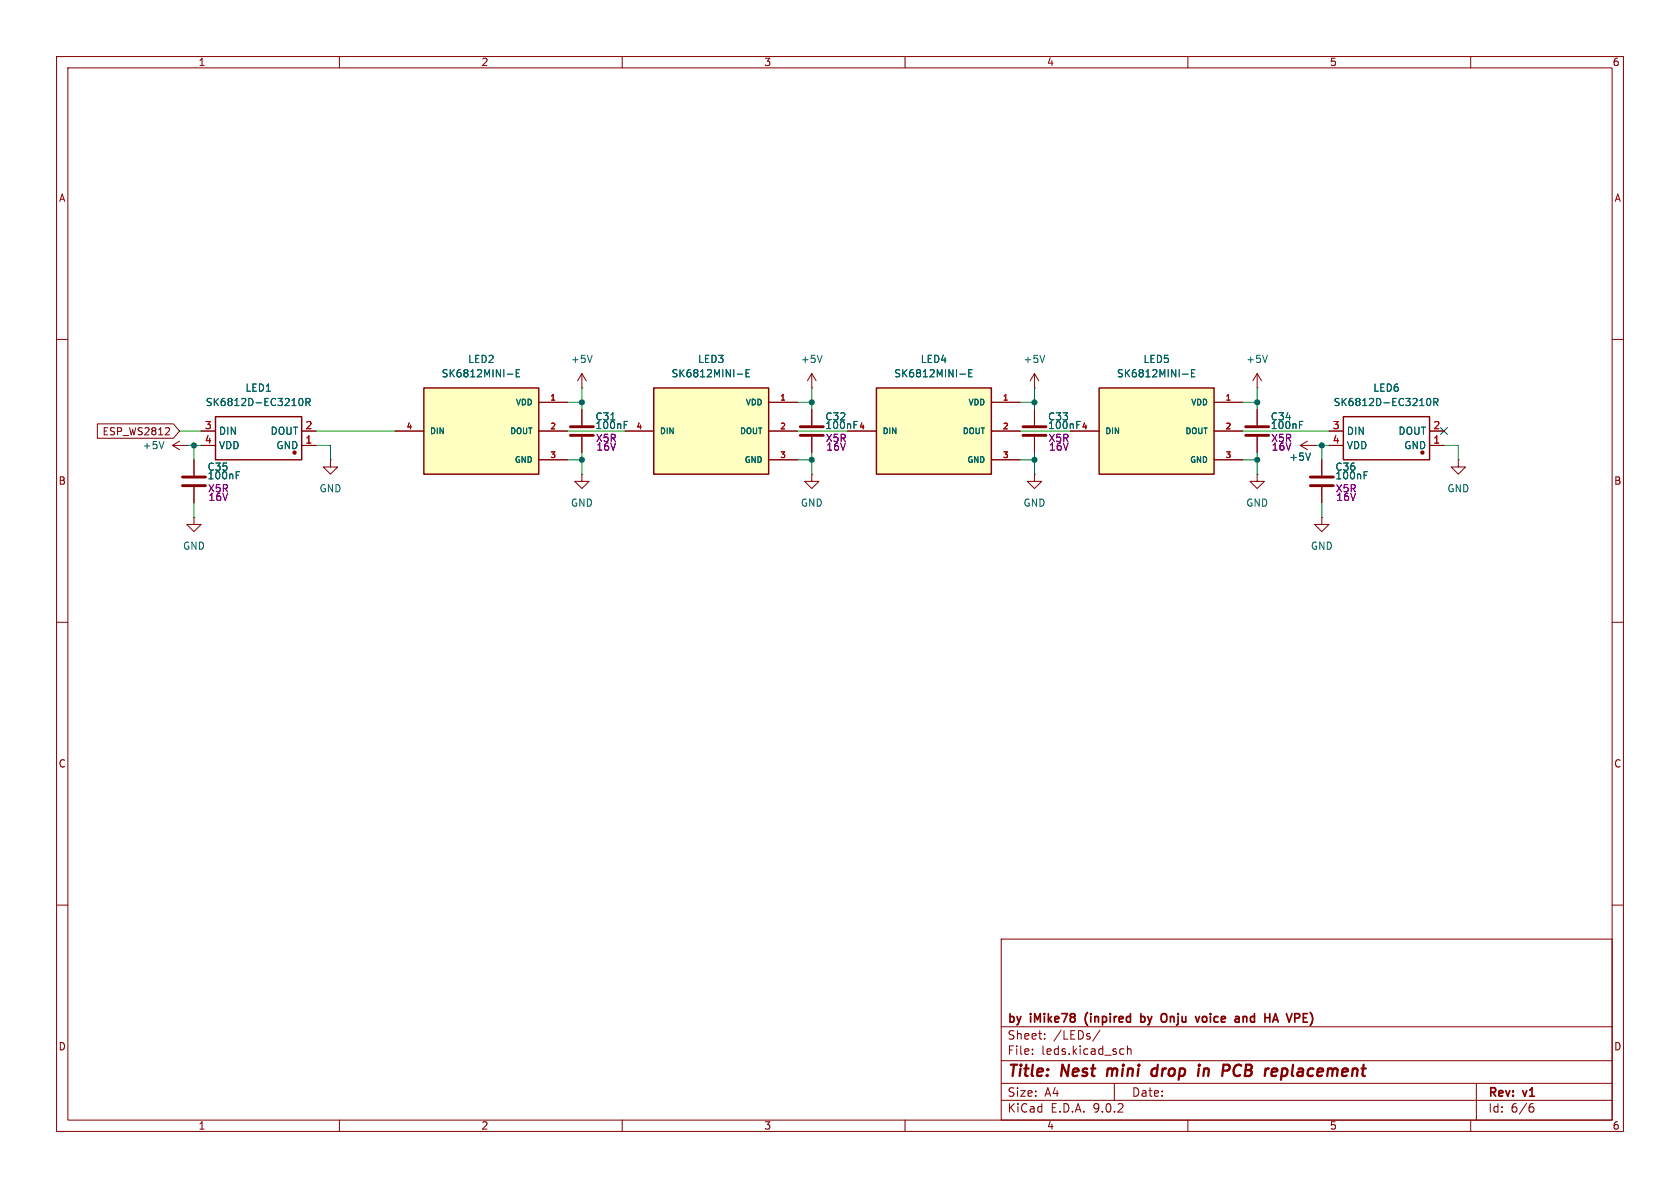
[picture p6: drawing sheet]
<svg xmlns="http://www.w3.org/2000/svg" width="297mm" height="210mm" viewBox="0 0 297 210" stroke-linecap="round" stroke-linejoin="round" font-family="sans-serif">
<g fill="none" stroke="#840000" stroke-width=".18">
<path d="M10 10h277v190h-277zM12 12h273v186h-273zM60 10v2M110 10v2M160 10v2M210 10v2M260 10v2M10 60h2M222.2 72.4v2.8M222.2 77.2v2.8M285 60h2M182.9 83.8v1.3h1.2l-1.2 1.3-1.3-1.3h1.3"/>
<path d="M182.9 83.8h.1M222.2 83.8v1.3h1.3l-1.3 1.3-1.2-1.3h1.2M222.2 83.8h.1M233.7 91.4v1.3h1.2l-1.2 1.3-1.3-1.3h1.3M233.7 91.4h.1M233.7 81.3v2.8M233.7 86.1v2.8M257.8 81.3v1.3h1.3l-1.3 1.2-1.3-1.2h1.3M257.8 81.3h.1M10 110h2M285 110h2M10 160h2"/>
<path d="M177 166h108v32h-108zM285 160h2M60 198v2M110 198v2M160 198v2M177 194.5h108M177 191.5h108M177 187.5h108M177 181.5h108M182.5 186.3v.1M182.5 185.5v.1M184.7 183.6v.1"/>
<path d="M184.7 182.8v.1M194.5 182.1l-1.3 2M197 191.5v3M198.2 185.4l.5 .1M198.7 186.3l-.5 .1M199.3 185.5l.2-.1 .4 .1 .1 .9M199.3 184.9v1.5M210 198v2M260 198v2M261 191.5v6.5M270.6 195.7h.4l.2 .3-.1 .5-.5 .1M271 195.1l-.4 .1"/>
</g>
<path d="M195.8 188.9l-.1 1.3M204.6 189a.66 .66 0 0 0-1 .3l-.1 .5 .2 .3 .2 .1 .6-.1M204.7 188.2l-.3 2M212.9 188.9l-.2 1.3M213.5 188.9l-.6 .2M218.6 188.3a1.11 1.11 0 0 0 0 1.9M226.6 190.1l.5 .1M226.7 188.9l-.2 2M226.9 188.9l-.2 .1" fill="none" stroke="#840000" stroke-width=".4"/>
<path d="M201.7 179.2v1.5M201.7 179.8l.4-.1 .2 .1M206.1 179.3a1.07 1.07 0 0 1 0 1.3M213.3 179.8l-.5-.1-.2 .3v.4l.1 .2 .4 .1 .2-.2M219.8 179.8h.5l.1 .9M225.5 179.2l.5 1.5M230.4 179.2h.7M202.3 180.5l-.2 .2-.4-.1M225.1 180.3h.7M230.4 180.7h.7" fill="none" stroke="#840000" stroke-width=".3"/>
<path d="M220.2 75.4h4.1M220.2 77h4.1M231.6 84.3h4.1M231.6 85.9h4.1" fill="none" stroke="#840000" stroke-width=".51"/>
<path d="M229.7 75.1h.5M229.7 74.5h.6M241.2 84h.4M241.2 83.4h.6" fill="none" stroke="#006464" stroke-width=".18"/>
<path d="M194.3 68.6h20.3v15.2h-20.3z" fill="#ffffc2"/>
<path d="M194.3 68.6h20.3v15.2h-20.3zM237.5 73.7h15.2v7.6h-15.2z" fill="none" stroke="#840000" stroke-width=".25"/>
<g fill="none" stroke="#840000" stroke-width=".18">
<path d="M182.9 68.6h.1M182.9 66v2.6M182.9 72.4v2.8M182.9 77.2v2.8M182.9 66l-.8 1.3M182.9 66l.7 1.3M189.2 76.2h5.1M214.6 76.2h5.1M214.6 71.1h5.1M234.9 76.2h2.6M234.9 78.7h2.6M252.7 76.2h2.6"/>
<path d="M252.7 78.7h2.6M214.6 81.3h5.1"/>
</g>
<path d="M184.7 62.8l-.4 1.3M190.4 75.1h.4M190.4 74.5h.6M209.1 66.1h.9M210.6 66h.5M211.2 65.3h-.6v1.3h.6M252.3 70.6l.2-.2a.68 .68 0 0 1 .5 .7 .68 .68 0 0 1-.5 .6l-.2-.1-.1-.4zM253.5 71.1l.6-.1 .1-.1v-.3l-.7-.2v1.3M253.8 71.1l.4 .6" fill="none" stroke="#006464" stroke-width=".18"/>
<path d="M180.8 75.4h4.1M180.8 77h4.1" fill="none" stroke="#840000" stroke-width=".51"/>
<circle cx="251.5" cy="80" r=".25" fill="#840000" stroke="#840000" stroke-width=".25"/>
<path d="M154.9 68.6h20.4v15.2h-20.4z" fill="#ffffc2"/>
<path d="M38.1 73.7h15.2v7.6h-15.2zM154.9 68.6h20.4v15.2h-20.4z" fill="none" stroke="#840000" stroke-width=".25"/>
<g fill="none" stroke="#840000" stroke-width=".18">
<path d="M35.6 76.2h2.5M35.6 78.7h2.5M53.3 76.2h2.6M53.3 78.7h2.6M102.9 72.4v2.8M102.9 77.2v2.8M143.5 72.4v2.8M143.5 77.2v2.8M149.9 76.2h5M175.3 76.2h5M175.3 71.1h5M222.2 68.6h.1"/>
<path d="M222.2 66l-.7 1.3M222.2 66l.8 1.3M222.2 66v2.6M229.9 78.7h2.5M229.9 78.7l1.2 .8M231.1 78l-1.2 .7M232.4 78.7h.1M58.4 81.3v1.3h1.3l-1.3 1.2-1.3-1.2h1.3M58.4 81.3h.1M102.9 83.8v1.3h1.2l-1.2 1.3-1.3-1.3h1.3M102.9 83.8h.1M143.5 83.8v1.3h1.3l-1.3 1.3-1.3-1.3h1.3"/>
<path d="M143.5 83.8h.1M175.3 81.3h5"/>
</g>
<path d="M52.9 70.6l.2-.2a.68 .68 0 0 1 .5 .7 .68 .68 0 0 1-.5 .6l-.2-.1-.1-.4zM54.1 71.1l.6-.1 .1-.1v-.3l-.7-.2v1.3M54.4 71.1l.4 .6M110.3 75.1h.5M110.3 74.5h.7M151 75.1h.4M151 74.5h.6M169.7 66.1h1M171.3 66h.4M171.9 65.3h-.6v1.3h.6M224.1 62.8l-.5 1.3M231.7 80.1l-.5 1.3" fill="none" stroke="#006464" stroke-width=".18"/>
<circle cx="52.1" cy="80" r=".25" fill="#840000" stroke="#840000" stroke-width=".25"/>
<path d="M100.8 75.4h4.1M100.8 77h4.1M141.5 75.4h4M141.5 77h4" fill="none" stroke="#840000" stroke-width=".51"/>
<path d="M74.9 68.6h20.3v15.2h-20.3z" fill="#ffffc2"/>
<path d="M74.9 68.6h20.3v15.2h-20.3z" fill="none" stroke="#840000" stroke-width=".25"/>
<path d="M69.8 76.2h5.1M95.2 76.2h5.1M95.2 71.1h5.1M143.5 68.6h.1M143.5 66l-.8 1.3M143.5 66l.8 1.3M143.5 66v2.6M95.2 81.3h5.1" fill="none" stroke="#840000" stroke-width=".18"/>
<path d="M89.7 66.1h1M91.3 66h.4M91.9 65.3h-.6v1.3h.6M145.3 62.8l-.4 1.3" fill="none" stroke="#006464" stroke-width=".18"/>
<path d="M115.6 68.6h20.3v15.2h-20.3z" fill="#ffffc2"/>
<path d="M115.6 68.6h20.3v15.2h-20.3z" fill="none" stroke="#840000" stroke-width=".25"/>
<g fill="none" stroke="#840000" stroke-width=".18">
<path d="M17.2 74.9h13.4l1.1 1.3-1.1 1.3h-13.4zM29.9 75.7l.1 .1-.1 .3-.7 .8h.8M30.5 78.7l1.2 .8M30.5 78.7h2.5M31.7 78l-1.2 .7M33 78.7h.1M35.6 76.2h2.5M35.6 78.7h2.5M53.3 76.2h2.6M53.3 78.7h2.6M69.8 76.2h5.1M95.2 76.2h5.1"/>
<path d="M95.2 71.1h5.1M102.9 68.6h.1M102.9 66l-.8 1.3M102.9 66l.7 1.3M102.9 66v2.6M102.9 72.4v2.8M102.9 77.2v2.8M110.5 76.2h5.1M135.9 76.2h5.1M135.9 71.1h5.1M143.5 72.4v2.8M143.5 77.2v2.8"/>
<path d="M149.9 76.2h5M175.3 76.2h5M175.3 71.1h5M182.9 72.4v2.8M182.9 77.2v2.8M189.2 76.2h5.1M214.6 76.2h5.1M214.6 71.1h5.1M222.2 72.4v2.8M222.2 77.2v2.8M232.4 78.7h.1M234.9 76.2h2.6"/>
<path d="M234.9 78.7h2.6M252.7 76.2h2.6M252.7 78.7h2.6M34.3 91.4v1.3h1.3l-1.3 1.3-1.3-1.3h1.3M34.3 91.4h.1M34.3 81.3v2.8M34.3 86.1v2.8M95.2 81.3h5.1M135.9 81.3h5.1M175.3 81.3h5M214.6 81.3h5.1M233.7 81.3v2.8"/>
<path d="M233.7 86.1v2.8"/>
</g>
<g fill="none" stroke="#006464" stroke-width=".18">
<path d="M29 78l-.4 1.3M52.9 70.6l.2-.2a.68 .68 0 0 1 .5 .7 .68 .68 0 0 1-.5 .6l-.2-.1-.1-.4zM54.1 71.1l.6-.1 .1-.1v-.3l-.7-.2v1.3M54.4 71.1l.4 .6M89.7 66.1h1M91.3 66h.4M91.9 65.3h-.6v1.3h.6M104.7 62.8l-.4 1.3M110.3 75.1h.5M110.3 74.5h.7M130.3 66.1h1M131.9 66h.4"/>
<path d="M132.5 65.3h-.6v1.3h.6M151 75.1h.4M151 74.5h.6M169.7 66.1h1M171.3 66h.4M171.9 65.3h-.6v1.3h.6M190.4 75.1h.4M190.4 74.5h.6M209.1 66.1h.9M210.6 66h.5M211.2 65.3h-.6v1.3h.6M229.7 75.1h.5"/>
<path d="M229.7 74.5h.6M252.3 70.6l.2-.2a.68 .68 0 0 1 .5 .7 .68 .68 0 0 1-.5 .6l-.2-.1-.1-.4zM253.5 71.1l.6-.1 .1-.1v-.3l-.7-.2v1.3M253.8 71.1l.4 .6M41.8 84h.4M41.8 83.4h.6M231.7 80.1l-.5 1.3M241.2 84h.4M241.2 83.4h.6"/>
</g>
<path d="M32.3 84.3h4M32.3 85.9h4" fill="none" stroke="#840000" stroke-width=".51"/>
<g fill="none" stroke="#009600" stroke-width=".18">
<path d="M31.7 76.2h3.9M33 78.7h2.6M34.3 78.7v2.6M55.9 76.2h13.9M55.9 78.7h2.5v2.6M100.3 76.2h10.2M100.3 71.1h2.6M102.9 68.6v3.8M141 76.2h8.9M141 71.1h2.5M143.5 68.6v3.8M180.3 76.2h8.9"/>
<path d="M180.3 71.1h2.6M182.9 68.6v3.8M219.7 76.2h15.2M219.7 71.1h2.5M222.2 68.6v3.8M232.4 78.7h2.5M233.7 78.7v2.6M255.3 78.7h2.5v2.6M34.3 88.9v2.5M100.3 81.3h2.6M102.9 80v3.8M141 81.3h2.5"/>
<path d="M143.5 80v3.8M180.3 81.3h2.6M182.9 80v3.8M219.7 81.3h2.5M222.2 80v3.8M233.7 88.9v2.5"/>
</g>
<path d="M254.7 75.6l1.2 1.2M255.9 75.6l-1.2 1.2" fill="none" stroke="#000084" stroke-width=".18"/>
<g fill="#009600" stroke="#009600" stroke-width=".18">
<circle cx="233.7" cy="78.7" r=".46"/>
<circle cx="182.9" cy="71.1" r=".46"/>
<circle cx="222.2" cy="71.1" r=".46"/>
<circle cx="222.2" cy="81.3" r=".46"/>
<circle cx="182.9" cy="81.3" r=".46"/>
<circle cx="143.5" cy="71.1" r=".46"/>
<circle cx="102.9" cy="71.1" r=".46"/>
<circle cx="143.5" cy="81.3" r=".46"/>
<circle cx="34.3" cy="78.7" r=".46"/>
<circle cx="102.9" cy="81.3" r=".46"/>
</g>
<g font-size="2.8" fill="#840000">
<text x="178" y="190.9">Title:</text>
<text x="187.7" y="190.9">Nest</text>
<text x="196.6" y="190.9">mini</text>
<text x="205.3" y="190.9">drop</text>
<text x="214.2" y="190.9">in</text>
<text x="219.3" y="190.9">PCB</text>
<text x="227.7" y="190.9">replacement</text>
</g>
<g font-size="2.1" fill="#840000">
<text x="178" y="184">Sheet:</text>
<text x="178" y="181.2">by</text>
<text x="182.2" y="181.2">iMike78</text>
<text x="186.2" y="184">/LEDs/</text>
<text x="192.5" y="181.2">(inpired</text>
<text x="202.9" y="181.2">by</text>
<text x="207.2" y="181.2">Onju</text>
<text x="213.9" y="181.2">voice</text>
<text x="221.5" y="181.2">and</text>
<text x="227.3" y="181.2">HA</text>
<text x="231.9" y="181.2">VPE)</text>
<text x="178" y="186.7">File:</text>
<text x="184.1" y="186.7">leds.kicad_sch</text>
<text x="178" y="196.9">KiCad</text>
<text x="178" y="194.1">Size:</text>
<text x="184.7" y="194.1">A4</text>
<text x="185.7" y="196.9">E.D.A.</text>
<text x="193.3" y="196.9">9.0.2</text>
<text x="200" y="194.1">Date:</text>
<text x="263" y="194.3">Rev:</text>
<text x="263" y="196.9">Id:</text>
<text x="267.1" y="196.9">6/6</text>
<text x="269.4" y="194.3">v1</text>
</g>
<g font-size="1.8" fill="#840000">
<text x="35" y="11.9">1</text>
<text x="85" y="11.9">2</text>
<text x="135" y="11.9">3</text>
<text x="185" y="11.9">4</text>
<text x="235" y="11.9">5</text>
<text x="285" y="11.9">6</text>
<text x="10.3" y="35.9">A</text>
<text x="285.3" y="35.9">A</text>
<text x="18" y="77.2">ESP_WS2812</text>
<text x="10.3" y="85.9">B</text>
<text x="285.3" y="85.9">B</text>
<text x="10.3" y="135.9">C</text>
<text x="285.3" y="135.9">C</text>
<text x="10.3" y="185.9">D</text>
<text x="285.3" y="185.9">D</text>
<text x="35" y="199.9">1</text>
<text x="85" y="199.9">2</text>
<text x="135" y="199.9">3</text>
<text x="185" y="199.9">4</text>
<text x="235" y="199.9">5</text>
<text x="285" y="199.9">6</text>
</g>
<g font-size="1.8" fill="#006464">
<text x="82.7" y="64.4">LED2</text>
<text x="100.8" y="64.4">+5V</text>
<text x="123.3" y="64.4">LED3</text>
<text x="141.5" y="64.4">+5V</text>
<text x="162.7" y="64.4">LED4</text>
<text x="180.8" y="64.4">+5V</text>
<text x="202" y="64.4">LED5</text>
<text x="220.2" y="64.4">+5V</text>
<text x="36.3" y="72">SK6812D-EC3210R</text>
<text x="43.3" y="69.4">LED1</text>
<text x="78" y="66.9">SK6812MINI-E</text>
<text x="118.6" y="66.9">SK6812MINI-E</text>
<text x="158" y="66.9">SK6812MINI-E</text>
<text x="197.4" y="66.9">SK6812MINI-E</text>
<text x="235.7" y="72">SK6812D-EC3210R</text>
<text x="242.7" y="69.4">LED6</text>
<text x="38.6" y="77.1">DIN</text>
<text x="47.7" y="77.1">DOUT</text>
<text x="105.2" y="76">100nF</text>
<text x="105.2" y="74.5">C31</text>
<text x="145.8" y="76">100nF</text>
<text x="145.8" y="74.5">C32</text>
<text x="185.2" y="76">100nF</text>
<text x="185.2" y="74.5">C33</text>
<text x="224.5" y="76">100nF</text>
<text x="224.5" y="74.5">C34</text>
<text x="238" y="77.1">DIN</text>
<text x="247.1" y="77.1">DOUT</text>
<text x="25.1" y="79.6">+5V</text>
<text x="36.6" y="83.4">C35</text>
<text x="38.6" y="79.6">VDD</text>
<text x="48.8" y="79.6">GND</text>
<text x="227.8" y="81.6">+5V</text>
<text x="236" y="83.4">C36</text>
<text x="238" y="79.6">VDD</text>
<text x="248.1" y="79.6">GND</text>
<text x="36.6" y="84.9">100nF</text>
<text x="56.4" y="87.2">GND</text>
<text x="100.8" y="89.8">GND</text>
<text x="141.5" y="89.8">GND</text>
<text x="180.8" y="89.8">GND</text>
<text x="220.2" y="89.8">GND</text>
<text x="236" y="84.9">100nF</text>
<text x="255.8" y="87.2">GND</text>
<text x="32.3" y="97.4">GND</text>
<text x="231.6" y="97.4">GND</text>
</g>
<g font-size="1.8" fill="#a90000">
<text x="36.1" y="75.9">3</text>
<text x="53.9" y="75.9">2</text>
<text x="235.5" y="75.9">3</text>
<text x="253.3" y="75.9">2</text>
<text x="36.1" y="78.5">4</text>
<text x="53.9" y="78.5">1</text>
<text x="235.5" y="78.5">4</text>
<text x="253.3" y="78.5">1</text>
</g>
<g font-size="1.8" fill="#840084">
<text x="105.2" y="78.3">X5R</text>
<text x="105.3" y="79.9">16V</text>
<text x="145.9" y="78.3">X5R</text>
<text x="146" y="79.9">16V</text>
<text x="185.3" y="78.3">X5R</text>
<text x="185.3" y="79.9">16V</text>
<text x="224.6" y="78.3">X5R</text>
<text x="224.7" y="79.9">16V</text>
<text x="36.7" y="87.2">X5R</text>
<text x="36.8" y="88.7">16V</text>
<text x="236.1" y="87.2">X5R</text>
<text x="236.1" y="88.7">16V</text>
</g>
<g font-size="1.4" fill="#006464">
<text x="91.1" y="71.9">VDD</text>
<text x="131.7" y="71.9">VDD</text>
<text x="171.1" y="71.9">VDD</text>
<text x="210.5" y="71.9">VDD</text>
<text x="75.9" y="76.9">DIN</text>
<text x="90.1" y="76.9">DOUT</text>
<text x="116.6" y="76.9">DIN</text>
<text x="130.7" y="76.9">DOUT</text>
<text x="156" y="76.9">DIN</text>
<text x="170.1" y="76.9">DOUT</text>
<text x="195.3" y="76.9">DIN</text>
<text x="209.4" y="76.9">DOUT</text>
<text x="90.9" y="82">GND</text>
<text x="131.5" y="82">GND</text>
<text x="170.9" y="82">GND</text>
<text x="210.3" y="82">GND</text>
</g>
<g font-size="1.4" fill="#a90000">
<text x="97.2" y="70.9">1</text>
<text x="137.8" y="70.9">1</text>
<text x="177.2" y="70.9">1</text>
<text x="216.6" y="70.9">1</text>
<text x="71.8" y="75.9">4</text>
<text x="97.2" y="75.9">2</text>
<text x="112.4" y="75.9">4</text>
<text x="137.8" y="75.9">2</text>
<text x="151.8" y="75.9">4</text>
<text x="177.2" y="75.9">2</text>
<text x="191.2" y="75.9">4</text>
<text x="216.6" y="75.9">2</text>
<text x="97.2" y="81">3</text>
<text x="137.8" y="81">3</text>
<text x="177.2" y="81">3</text>
<text x="216.6" y="81">3</text>
</g>
</svg>
